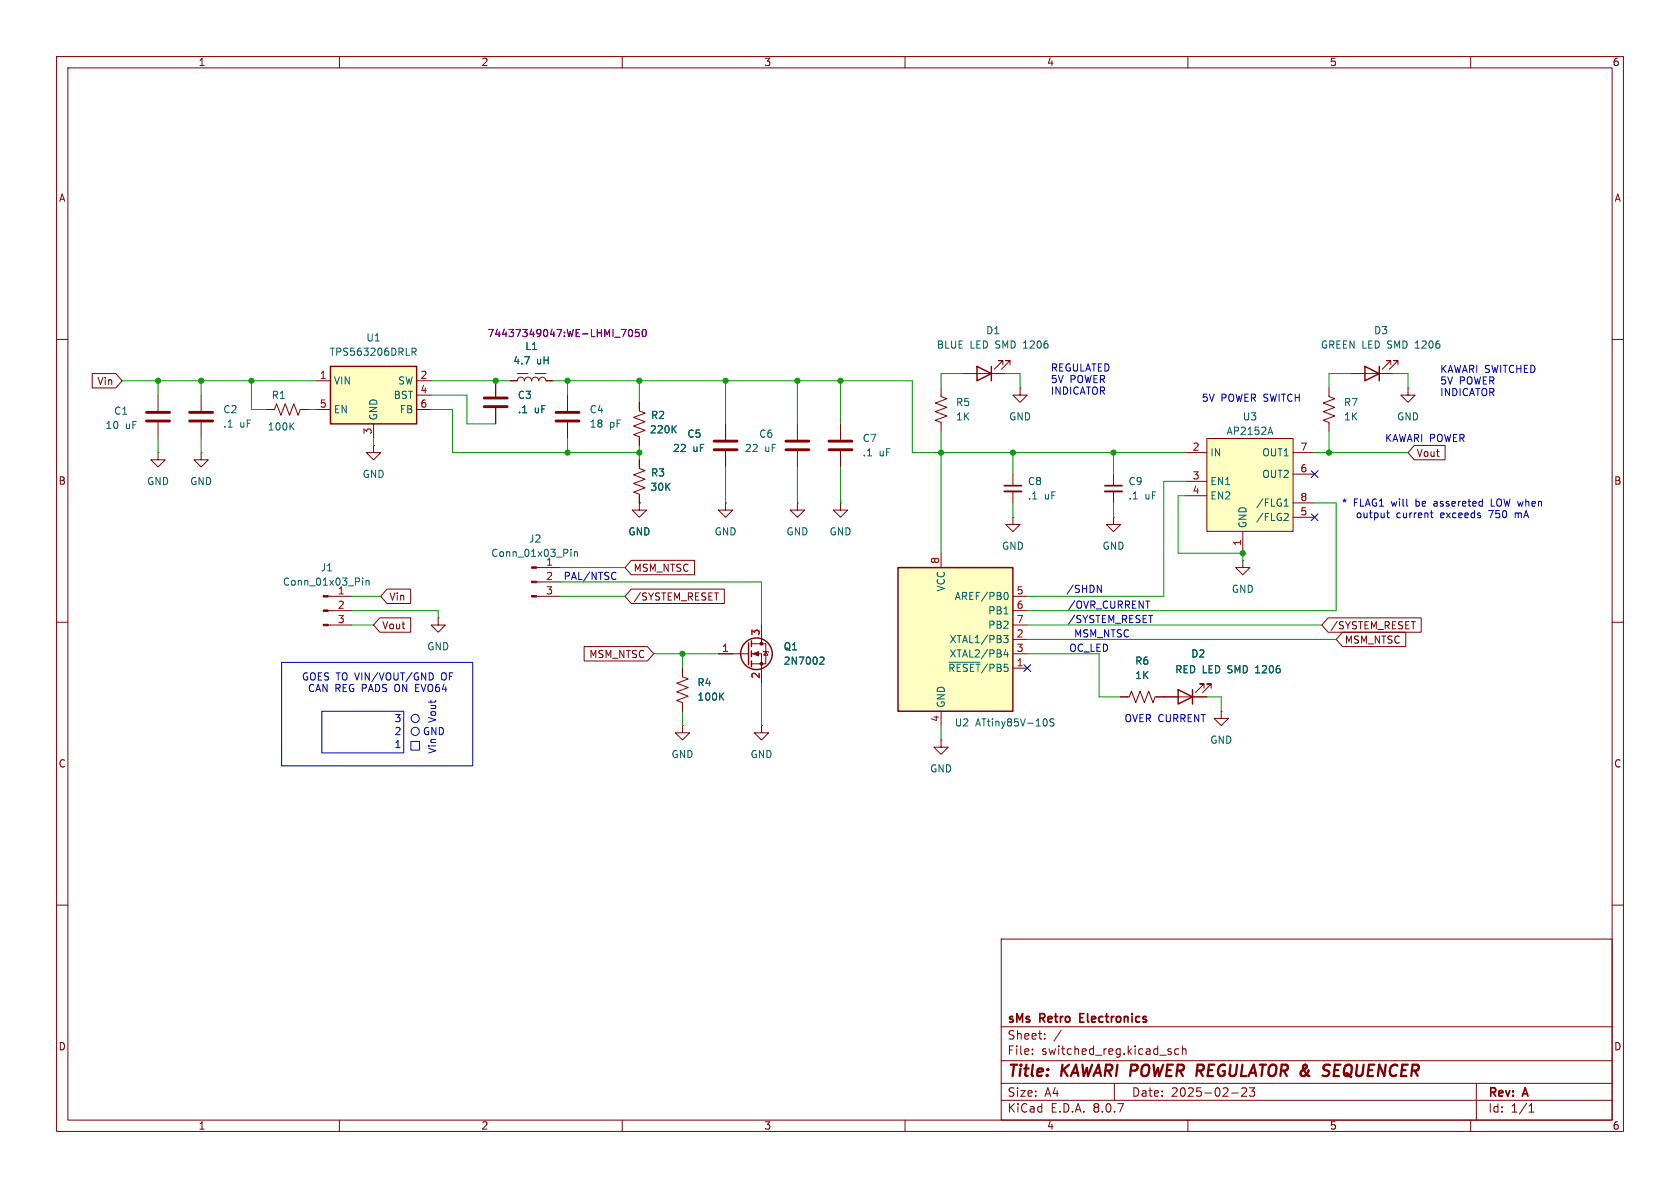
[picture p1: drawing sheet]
<svg xmlns="http://www.w3.org/2000/svg" width="297mm" height="210mm" viewBox="0 0 297 210" stroke-linecap="round" stroke-linejoin="round" font-family="sans-serif">
<g fill="none" stroke="#840000" stroke-width=".18">
<path d="M10 10h277v190h-277zM12 12h273v186h-273zM60 10v2M110 10v2M160 10v2M210 10v2M260 10v2M10 60h2M27.9 69.9v2.7M27.9 74.7v2.8M66 78.7v1.3h1.3l-1.3 1.3-1.2-1.3h1.2M66 78.7h.1"/>
<path d="M248.9 68.6v1.3h1.3l-1.3 1.2-1.3-1.2h1.3M248.9 68.6h.1M285 60h2M27.9 80v1.3h1.3l-1.3 1.3-1.2-1.3h1.2M27.9 80h.1M179.1 91.4v1.3h1.2l-1.2 1.3-1.3-1.3h1.3M179.1 91.4h.1M179.1 83.8v2.1M179.1 86.9v2M10 110h2M285 110h2M10 160h2"/>
<path d="M177 166h108v32h-108zM285 160h2M60 198v2M110 198v2M160 198v2M177 194.5h108M177 191.5h108M177 187.5h108M177 181.5h108M182.5 186.3v.1M182.5 185.5v.1M184.7 183.6v.1"/>
<path d="M184.7 182.8v.1M187.6 182.1l-1.3 2M197 191.5v3M206.7 185.9l.3 .1 .1 .2-.2 .2h-.3M206.7 185.4l.3 .1M208.4 185.5l-.4-.1-.3 .3v.4l.1 .2h.6M209 185.5l.2-.1 .4 .1 .1 .9M209 184.9v1.5M210 198v2M217.7 193.2h1.2M219.5 192.4l.6-.1 .2 .1 .1 .3-.9 1.1h.9M220.9 192.3h.9l-.5 .6 .4 .1v.7l-.2 .1h-.4l-.2-.1"/>
<path d="M260 198v2M261 191.5v6.5M270.3 196.6h.9M270.3 195.5l.4-.4v1.5"/>
</g>
<path d="M235.9 189.2h.7M237 188.2h-1l-.2 2h.9" fill="none" stroke="#840000" stroke-width=".4"/>
<path d="M177.5 85.9h3.1M190.9 179.9h.5M191.6 179.2h-.7v1.5h.7" fill="none" stroke="#840000" stroke-width=".3"/>
<path d="M25.9 74.4h4.1M25.9 72.9h4.1" fill="none" stroke="#840000" stroke-width=".51"/>
<path d="M177.5 86.9h3.1" fill="none" stroke="#840000" stroke-width=".33"/>
<path d="M158.7 100.3h20.4v25.4h-20.4z" fill="#ffffc2"/>
<g fill="none" stroke="#840000" stroke-width=".25">
<path d="M172.7 64.8l2.6 1.2-2.6 1.3zM175.3 64.8v2.5M132.3 113.7v3.8M132.8 113.3v1M132.8 115.1v1M132.8 116.8v1.1M158.7 100.3h20.4v25.4h-20.4z"/>
<circle cx="133.7" cy="115.6" r="2.79"/>
</g>
<g fill="none" stroke="#840000" stroke-width=".18">
<path d="M47 72.4h1.5l.4-1 .8 2 .7-2 .8 2 .7-2 .8 2 .4-1h1.5M148.6 74.9v2.8M148.6 79.8v2.8M170.2 66h7.6M177.3 64.5v-.7h-.8h.8l-1.5 1.5M178.6 64.5v-.7h-.8h.8l-1.6 1.5M180.3 68.6v1.3h1.3l-1.3 1.2-1.2-1.2h1.2M180.3 68.6h.1M141 88.9v1.3h1.2l-1.2 1.2-1.3-1.2h1.3M141 88.9h.1M166.4 97.8v2.5M196.8 91.4v1.3h1.3l-1.3 1.3-1.2-1.3h1.2"/>
<path d="M196.8 91.4h.1M196.8 83.8v2.1M196.8 86.9v2M127 115.6h5.3M132.8 115.6h1.8v5.1M132.8 113.8h2.6v3.5h-2.6M134.6 110.5v3.3M134.9 115.1l.1 .1h.8l.1 .1M135.4 115.2l.4 .6h-.8zM179.1 118.1h2.5M179.1 113h2.5M179.1 115.6h2.5"/>
<path d="M179.1 105.4h2.5M179.1 108h2.5M179.1 110.5h2.5M166.4 125.7v2.6"/>
</g>
<path d="M51.4 75.3l.6 .7M52 74.7l-.7 .8M145.1 116.1l.5 .1 .1 .3-.8 .9h.8M167.8 117.1h5.5M177.4 112.3h.8l-.4 .5 .4 .1v.6l-.2 .1-.5-.1M177.7 104.8l.1-.1a.68 .68 0 0 1 .4 .7 .68 .68 0 0 1-.4 .6l-.1-.1M177.8 114.8l-.3 .9h.8M178.1 115.3v.8M184.6 127.1h.1a.68 .68 0 0 1 .4 .6 .68 .68 0 0 1-.4 .6h-.1M186.3 127.1h-.4l-.2 .1v.4l.5 .2 .1 .3-.2 .2h-.5" fill="none" stroke="#006464" stroke-width=".18"/>
<g fill="#840000" stroke="#840000" stroke-width=".18">
<path d="M133.1 115.6l1-.4v.8z"/>
<circle cx="134.6" cy="117.3" r=".25"/>
<circle cx="134.6" cy="113.8" r=".25"/>
</g>
<path d="M195.3 86.9h3.1" fill="none" stroke="#840000" stroke-width=".33"/>
<path d="M195.3 85.9h3.1" fill="none" stroke="#840000" stroke-width=".3"/>
<path d="M146.6 79.5h4M146.6 78h4" fill="none" stroke="#840000" stroke-width=".51"/>
<path d="M58.4 64.8h15.3v10.1h-15.3z" fill="#ffffc2"/>
<path d="M58.4 64.8h15.3v10.1h-15.3zM241.3 64.8l2.5 1.2-2.5 1.3zM243.8 64.8v2.5M208.3 121.9l2.5 1.3-2.5 1.3zM210.8 121.9v2.6" fill="none" stroke="#840000" stroke-width=".25"/>
<g fill="none" stroke="#840000" stroke-width=".18">
<path d="M55.9 67.3h2.5M55.9 72.4h2.5M66 74.9v2.6M73.7 67.3h2.5M73.7 69.9h2.5M73.7 72.4h2.5M141 74.9v2.8M141 79.8v2.8M166.4 68.6v1.5l1 .4-2 .7 2 .8-2 .8 2 .7-2 .8 1 .4v1.5M238.8 66h7.6M245.9 64.5v-.7h-.8h.8l-1.6 1.5M247.1 64.5v-.7h-.7h.7l-1.5 1.5"/>
<path d="M148.6 88.9v1.3h1.3l-1.3 1.2-1.3-1.2h1.3M148.6 88.9h.1M219.7 99.1v1.2h1.3l-1.3 1.3-1.3-1.3h1.3M219.7 99.1h.1M58 110.5h4.2M58 108h4.2M58 105.4h4.2M77.5 109.2v1.3h1.2l-1.2 1.3-1.3-1.3h1.3M77.5 109.2h.1M198.1 123.2h1.5l.4-1 .8 2 .7-2 .8 2 .8-2 .7 2 .4-1h9.2M212.9 121.7v-.8h-.8h.8l-1.6 1.5M214.1 121.7v-.8h-.7h.7l-1.5 1.5"/>
</g>
<path d="M72.8 61.5h.5l.3 .3-.2 .3-.6 .1M73.1 62.2l.5 .6M64.1 102.2v.1M64.1 102.6v.8M64.7 102.6v.8M64.7 102.7l.2-.1 .3 .1 .1 .7" fill="none" stroke="#006464" stroke-width=".18"/>
<path d="M138.9 79.5h4.1M138.9 78h4.1" fill="none" stroke="#840000" stroke-width=".51"/>
<g fill="#840000" stroke="#840000" stroke-width=".18">
<path d="M57.1 110.4h.9v.2h-.9z"/>
<path d="M57.1 107.8h.9v.3h-.9z"/>
<path d="M57.1 105.3h.9v.2h-.9z"/>
</g>
<path d="M213.4 77.5h15.2v16.4h-15.2z" fill="#ffffc2"/>
<g fill="none" stroke="#840000" stroke-width=".18">
<path d="M16.3 66h4.2l1.1 1.3-1.1 1.3h-4.2zM35.6 69.9v2.7M35.6 74.7v2.8M87.6 67.3v2.8M87.6 72.1v2.8M90.2 67.3h1.2a.64 .64 0 0 1 .7-.6 .64 .64 0 0 1 .6 .6 .64 .64 0 0 1 .6-.6 .64 .64 0 0 1 .7 .6 .64 .64 0 0 1 .6-.6 .64 .64 0 0 1 .6 .6 .64 .64 0 0 1 .7-.6 .64 .64 0 0 1 .6 .6h1.3M91.4 66h1.9M94.6 66h1.9M100.3 69.9v2.7M100.3 74.7v2.8M113 71.1v1.5l1 .4-2 .8 2 .7-2 .8 2 .8-2 .7 1 .4v1.5M128.3 74.9v2.8"/>
<path d="M128.3 79.8v2.8M213.4 77.5h15.2v16.4h-15.2zM234.9 68.6v1.5l1.1 .4-2.1 .7 2.1 .8-2.1 .8 2.1 .7-2.1 .8 1 .4v1.5M250 78.7h5.5v2.6h-5.5l-1.1-1.3zM35.6 80v1.3h1.2l-1.2 1.3-1.3-1.3h1.3M35.6 80h.1M111.6 99.1h11.2v2.5h-11.2l-1.1-1.3zM113 88.9v1.3h1.3l-1.3 1.2-1.2-1.2h1.2M113 88.9h.1M113 81.3v1.5l1 .4-2 .7 2 .8-2 .8 2 .7-2 .8 1 .4v1.5M128.3 88.9v1.3h1.2l-1.2 1.2-1.3-1.2h1.3M128.3 88.9h.1"/>
<path d="M209.5 80h3.9M209.5 85.1h3.9M209.5 87.6h3.9M219.7 94v3.8M228.6 80h3.8M228.6 91.4h3.8M228.6 83.8h3.8M228.6 88.9h3.8M67.2 109.2h5.4v2.6h-5.4l-1.2-1.3zM68.4 104.1h4.2v2.6h-4.2l-1.1-1.3zM94.8 105.4h4.3M94.8 102.9h4.3"/>
<path d="M94.8 100.3h4.3M103.3 114.3h11.2l1.1 1.3-1.1 1.2h-11.2zM111.6 104.1h16.5v2.6h-16.5l-1.1-1.3zM120.6 118.1v1.5l1.1 .4-2.1 .8 2.1 .7-2.1 .8 2.1 .8-2.1 .7 1 .4v1.5M127 115.6h2.5M134.6 110.5v2.5M134.6 118.1v2.6M234.8 109.2h16.4v2.6h-16.4l-1.1-1.3zM237.3 111.8h11.2v2.5h-11.2l-1.1-1.3zM120.6 128.3v1.2h1.3l-1.3 1.3-1.2-1.3h1.2M120.6 128.3h.1M134.6 128.3v1.2h1.3l-1.3 1.3-1.3-1.3h1.3"/>
<path d="M134.6 128.3h.1M166.4 130.8v1.3h1.2l-1.2 1.3-1.3-1.3h1.3M166.4 130.8h.1M198.1 123.2h1.3M204.5 123.2h3.8M210.8 123.2h2.6M215.9 125.7v1.3h1.3l-1.3 1.3-1.3-1.3h1.3M215.9 125.7h.1"/>
</g>
<g fill="none" stroke="#006464" stroke-width=".18">
<path d="M119 75.8l.6 .7M119.6 75.3l-.8 .7M224.3 76.4h.6M224.6 75.5l.4 1.3M100.9 97.1v.1M100.9 97.5v.9M101.5 97.5v.9M101.5 97.6l.2-.1 .3 .1 .1 .8M227 89.5h.7M227.1 88.5l.3-.3v1.3M227.2 90.7l.4 .1 .1 .3-.7 .9h.7M145.1 116.1l.5 .1 .1 .3-.8 .9h.8"/>
<path d="M127.4 123l.6 .8M128 122.5l-.8 .7"/>
</g>
<path d="M33.5 74.4h4.1M33.5 72.9h4.1M85.6 71.9h4.1M85.6 70.4h4.1M98.3 74.4h4.1M98.3 72.9h4.1M126.2 79.5h4.1M126.2 78h4.1" fill="none" stroke="#840000" stroke-width=".51"/>
<path d="M109.8 58.2h.9l-.6 1.3M111.2 58.4l.2-.2a.68 .68 0 0 1 .4 .7 .68 .68 0 0 1-.4 .6l-.2-.1-.1-.4zM113 58.2h-.6l-.1 .6 .2-.1 .4 .1 .1 .2v.4l-.2 .1-.5-.1M113.6 58.4l.2-.2a.68 .68 0 0 1 .5 .7 .68 .68 0 0 1-.5 .6l-.2-.1-.1-.4z" fill="none" stroke="#840084" stroke-width=".18"/>
<g fill="#840000" stroke="#840000" stroke-width=".18">
<path d="M94 105.3h.8v.2h-.8z"/>
<path d="M94 102.7h.8v.3h-.8z"/>
<path d="M94 100.2h.8v.3h-.8z"/>
</g>
<g fill="none" stroke="#0000c2" stroke-width=".18">
<path d="M245.1 90.7h.5M245.3 90.3v1l.3 .2M252.9 90.7h.5M253.1 90.3v1l.3 .2M263.6 88.2v1.3h.6M49.8 117.1h33.8v18.3h-33.8zM76.2 118.9a.68 .68 0 0 1 .4 .7 .68 .68 0 0 1-.4 .6M108.7 101.2l.2 .1M108.9 102.3l-.2 .1M194 103.5l.7 1.2v-1.2M202.5 106.2h.8M56.9 125.7h14.5v7.4h-14.5z"/>
<path d="M72.6 131.1h1.6v1.5h-1.6z"/>
<circle cx="73.4" cy="129.3" r=".72"/>
<circle cx="73.4" cy="127" r=".72"/>
</g>
<g fill="none" stroke="#009600" stroke-width=".18">
<path d="M21.6 67.3h34.3M27.9 67.3v2.6M27.9 77.5v2.5M35.6 67.3v2.6M35.6 77.5v2.5M44.4 67.3v5.1h2.6M54.6 72.4h1.3M66 77.5v1.2M76.2 72.4h3.8v7.6h33M76.2 67.3h14M76.2 69.9h6.3v5h5.1M97.8 67.3h63.5v12.7h48.2"/>
<path d="M100.3 67.3v2.6M100.3 77.5v2.5M113 67.3v3.8M113 78.7v2.6M128.3 67.3v7.6M141 67.3v7.6M148.6 67.3v7.6M166.4 76.2v21.6M170.2 66h-3.8v2.6M177.8 66h2.5v2.6M234.9 76.2v3.8M238.8 66h-3.9v2.6"/>
<path d="M246.4 66h2.5v2.6M128.3 82.6v6.3M141 82.6v6.3M148.6 82.6v6.3M179.1 80v3.8M179.1 88.9v2.5M196.8 80v3.8M196.8 88.9v2.5M209.5 87.6h-1.2v10.2h11.4v1.3M209.5 85.1h-3.8v20.3h-24.1M232.4 80h16.5M232.4 88.9h3.8v19.1h-54.6"/>
<path d="M62.2 105.4h5.1M62.2 108h15.3v1.2M62.2 110.5h3.8M99.1 102.9h35.5v7.6M99.1 105.4h11.4M99.1 100.3h11.4M115.6 115.6h11.4M120.6 115.6v2.5M181.6 115.6h12.7v7.6h3.8M181.6 113h54.6M181.6 110.5h52.1M120.6 125.7v2.6"/>
<path d="M134.6 120.7v7.6M166.4 128.3v2.5M213.4 123.2h2.5v2.5"/>
</g>
<path d="M231.8 90.8l1.2 1.2M231.8 83.2l1.2 1.2M233 90.8l-1.2 1.2M233 83.2l-1.2 1.2M181 117.5l1.2 1.2M182.2 117.5l-1.2 1.2" fill="none" stroke="#000084" stroke-width=".18"/>
<g fill="#009600" stroke="#009600" stroke-width=".18">
<circle cx="27.9" cy="67.3" r=".46"/>
<circle cx="44.4" cy="67.3" r=".46"/>
<circle cx="35.6" cy="67.3" r=".46"/>
<circle cx="87.6" cy="67.3" r=".46"/>
<circle cx="141" cy="67.3" r=".46"/>
<circle cx="166.4" cy="80" r=".46"/>
<circle cx="179.1" cy="80" r=".46"/>
<circle cx="148.6" cy="67.3" r=".46"/>
<circle cx="196.8" cy="80" r=".46"/>
<circle cx="219.7" cy="97.8" r=".46"/>
<circle cx="128.3" cy="67.3" r=".46"/>
<circle cx="113" cy="67.3" r=".46"/>
<circle cx="120.6" cy="115.6" r=".46"/>
<circle cx="113" cy="80" r=".46"/>
<circle cx="100.3" cy="80" r=".46"/>
<circle cx="100.3" cy="67.3" r=".46"/>
<circle cx="234.9" cy="80" r=".46"/>
</g>
<g font-size="2.8" fill="#840000">
<text x="178" y="190.9">Title:</text>
<text x="187.7" y="190.9">KAWARI POWER REGULATOR &amp;</text>
<text x="237.1" y="190.9">SEQUENCER</text>
</g>
<g font-size="2.1" fill="#840000">
<text x="178" y="184">Sheet:</text>
<text x="178" y="181.2">sMs</text>
<text x="183.9" y="181.2">Retro</text>
<text x="191.6" y="181.2">Electronics</text>
<text x="178" y="186.7">File:</text>
<text x="184.1" y="186.7">switched_reg.kicad_sch</text>
<text x="178" y="196.9">KiCad</text>
<text x="178" y="194.1">Size:</text>
<text x="184.7" y="194.1">A4</text>
<text x="185.7" y="196.9">E.D.A.</text>
<text x="193.3" y="196.9">8.0.7</text>
<text x="200" y="194.1">Date:</text>
<text x="207" y="194.1">2025-02-23</text>
<text x="263" y="194.3">Rev:</text>
<text x="263" y="196.9">Id:</text>
<text x="267.1" y="196.9">1/1</text>
<text x="269.4" y="194.3">A</text>
</g>
<g font-size="1.8" fill="#840000">
<text x="35" y="11.9">1</text>
<text x="85" y="11.9">2</text>
<text x="135" y="11.9">3</text>
<text x="185" y="11.9">4</text>
<text x="235" y="11.9">5</text>
<text x="285" y="11.9">6</text>
<text x="10.3" y="35.9">A</text>
<text x="285.3" y="35.9">A</text>
<text x="17.1" y="68.3">Vin</text>
<text x="250.3" y="81">Vout</text>
<text x="10.3" y="85.9">B</text>
<text x="285.3" y="85.9">B</text>
<text x="111.9" y="101.3">MSM_NTSC</text>
<text x="68.7" y="106.4">Vin</text>
<text x="111.9" y="106.4">/SYSTEM_RESET</text>
<text x="67.5" y="111.4">Vout</text>
<text x="235.1" y="111.4">/SYSTEM_RESET</text>
<text x="237.6" y="114">MSM_NTSC</text>
<text x="104.1" y="116.5">MSM_NTSC</text>
<text x="10.3" y="135.9">C</text>
<text x="285.3" y="135.9">C</text>
<text x="10.3" y="185.9">D</text>
<text x="285.3" y="185.9">D</text>
<text x="35" y="199.9">1</text>
<text x="85" y="199.9">2</text>
<text x="135" y="199.9">3</text>
<text x="185" y="199.9">4</text>
<text x="235" y="199.9">5</text>
<text x="285" y="199.9">6</text>
</g>
<text font-size="1.8" fill="#840084" x="86.1" y="59.8">74437349047:WE-LHMI_7050</text>
<g font-size="1.8" fill="#006464">
<text x="174.2" y="59.3">D1</text>
<text x="242.8" y="59.3">D3</text>
<text x="58.2" y="63.1">TPS563206DRLR</text>
<text x="64.7" y="60.6">U1</text>
<text x="90.6" y="64.6">4.7</text>
<text x="92.8" y="62.1">L1</text>
<text x="94.8" y="64.6">uH</text>
<text x="165.5" y="61.8">BLUE</text>
<text x="171.5" y="61.8">LED SMD 1206</text>
<text x="233.4" y="61.8">GREEN LED SMD 1206</text>
<text x="47.9" y="70.7">R1</text>
<text x="58.9" y="68.2">VIN</text>
<text x="69.5" y="70.7">BST</text>
<text x="70.3" y="68.2">SW</text>
<text x="91.4" y="70.7">C3</text>
<text x="168.9" y="72">R5</text>
<text x="237.5" y="72">R7</text>
<text x="18.6" y="76">10</text>
<text x="20.1" y="73.5">C1</text>
<text x="22.1" y="76">uF</text>
<text x="39.4" y="73.3">C2</text>
<text x="39.4" y="75.8">.1</text>
<text x="42.4" y="75.8">uF</text>
<text x="47.2" y="76.3">100K</text>
<text x="58.9" y="73.3">EN</text>
<text x="66.9" y="74.4" transform="rotate(-90 66.9 74.4)">GND</text>
<text x="70.6" y="73.3">FB</text>
<text x="91.4" y="73.3">.1</text>
<text x="94.4" y="73.3">uF</text>
<text x="104.1" y="73.3">C4</text>
<text x="104.1" y="75.8">18</text>
<text x="107.7" y="75.8">pF</text>
<text x="114.8" y="76.8">220K</text>
<text x="115" y="74.3">R2</text>
<text x="121.4" y="77.6">C5</text>
<text x="134.1" y="77.6">C6</text>
<text x="168.9" y="74.5">1K</text>
<text x="178.3" y="74.5">GND</text>
<text x="216.7" y="77.1">AP2152A</text>
<text x="219.6" y="74.5">U3</text>
<text x="237.5" y="74.5">1K</text>
<text x="246.9" y="74.5">GND</text>
<text x="118.9" y="80.1">22</text>
<text x="122.5" y="80.1">uF</text>
<text x="131.6" y="80.1">22</text>
<text x="135.2" y="80.1">uF</text>
<text x="152.4" y="78.3">C7</text>
<text x="152.4" y="80.9">.1</text>
<text x="155.4" y="80.9">uF</text>
<text x="213.9" y="80.9">IN</text>
<text x="223.1" y="80.9">OUT1</text>
<text x="25.9" y="86">GND</text>
<text x="33.5" y="86">GND</text>
<text x="64" y="84.7">GND</text>
<text x="114.9" y="87">30K</text>
<text x="115" y="84.4">R3</text>
<text x="181.6" y="86">C8</text>
<text x="181.6" y="88.5">.1</text>
<text x="184.6" y="88.5">uF</text>
<text x="199.4" y="86">C9</text>
<text x="199.4" y="88.5">.1</text>
<text x="202.4" y="88.5">uF</text>
<text x="213.9" y="86">EN1</text>
<text x="213.9" y="88.5">EN2</text>
<text x="222" y="89.8">/FLG1</text>
<text x="223.1" y="84.7">OUT2</text>
<text x="111" y="94.8">GND</text>
<text x="126.2" y="94.8">GND</text>
<text x="138.9" y="94.8">GND</text>
<text x="146.6" y="94.8">GND</text>
<text x="220.6" y="93.5" transform="rotate(-90 220.6 93.5)">GND</text>
<text x="222" y="92.3">/FLG2</text>
<text x="56.6" y="101.2">J1</text>
<text x="86.7" y="98.7">Conn_01x03_Pin</text>
<text x="93.4" y="96.1">J2</text>
<text x="96.4" y="100.1">1</text>
<text x="177" y="97.4">GND</text>
<text x="194.8" y="97.4">GND</text>
<text x="49.9" y="103.7">Conn_01x03_Pin</text>
<text x="59.6" y="105.2">1</text>
<text x="167.2" y="104.7" transform="rotate(-90 167.2 104.7)">VCC</text>
<text x="168.7" y="106.3">AREF/PB0</text>
<text x="217.7" y="105">GND</text>
<text x="167.8" y="113.9">XTAL1/PB3</text>
<text x="174.6" y="108.8">PB1</text>
<text x="174.6" y="111.4">PB2</text>
<text x="75.4" y="115.2">GND</text>
<text x="138.4" y="115.2">Q1</text>
<text x="138.4" y="117.7">2N7002</text>
<text x="167.5" y="119">~{RESET}/PB5</text>
<text x="167.8" y="116.4">XTAL2/PB4</text>
<text x="200.6" y="117.7">R6</text>
<text x="207.7" y="119.2">RED LED SMD 1206</text>
<text x="210.5" y="116.4">D2</text>
<text x="123.2" y="121.5">R4</text>
<text x="123.2" y="124.1">100K</text>
<text x="167.2" y="125.2" transform="rotate(-90 167.2 125.2)">GND</text>
<text x="200.6" y="120.2">1K</text>
<text x="168.7" y="128.6">U2</text>
<text x="172.3" y="128.6">ATtiny85V-10S</text>
<text x="213.9" y="131.7">GND</text>
<text x="118.6" y="134.2">GND</text>
<text x="132.6" y="134.2">GND</text>
<text x="164.3" y="136.8">GND</text>
</g>
<g font-size="1.8" fill="#0000c2">
<text x="185.7" y="65.9">REGULATED</text>
<text x="185.7" y="67.9">5V</text>
<text x="185.7" y="70">INDICATOR</text>
<text x="189.1" y="67.9">POWER</text>
<text x="212.4" y="71.2">5V</text>
<text x="215.8" y="71.2">POWER SWITCH</text>
<text x="254.5" y="66.1">KAWARI SWITCHED</text>
<text x="254.5" y="68.2">5V</text>
<text x="254.5" y="70.2">INDICATOR</text>
<text x="258" y="68.2">POWER</text>
<text x="244.8" y="78.3">KAWARI POWER</text>
<text x="237.1" y="89.8">*</text>
<text x="239.2" y="89.8">FLAG1</text>
<text x="246.1" y="89.8">will</text>
<text x="250.5" y="89.8">be</text>
<text x="253.9" y="89.8">assereted</text>
<text x="264.2" y="89.8">LOW when</text>
<text x="239.6" y="91.8">output</text>
<text x="246.8" y="91.8">current</text>
<text x="254.7" y="91.8">exceeds</text>
<text x="263.5" y="91.8">750</text>
<text x="268.3" y="91.8">mA</text>
<text x="99.5" y="102.7">PAL/NTSC</text>
<text x="188.4" y="105">/SHDN</text>
<text x="188.7" y="107.8">/OVR_CURRENT</text>
<text x="188.7" y="110.3">/SYSTEM_RESET</text>
<text x="189.8" y="112.9">MSM_NTSC</text>
<text x="188.9" y="115.4">OC_LED</text>
<text x="53.3" y="120.5">GOES TO VIN/VOUT/GND</text>
<text x="54.3" y="122.5">CAN REG PADS ON EVO64</text>
<text x="78.3" y="120.5">OF</text>
<text x="69.7" y="130.2">2</text>
<text x="69.7" y="127.9">3</text>
<text x="74.7" y="130.2">GND</text>
<text x="77.3" y="127.9" transform="rotate(-90 77.3 127.9)">Vout</text>
<text x="198.7" y="127.9">OVER CURRENT</text>
<text x="69.7" y="132.4">1</text>
<text x="77.3" y="133.4" transform="rotate(-90 77.3 133.4)">Vin</text>
</g>
<g font-size="1.8" fill="#a90000">
<text x="56.4" y="67.1">1</text>
<text x="74.2" y="67.1">2</text>
<text x="74.2" y="69.6">4</text>
<text x="56.4" y="72.1">5</text>
<text x="65.8" y="76.9" transform="rotate(-90 65.8 76.9)">3</text>
<text x="74.2" y="72.1">6</text>
<text x="210.7" y="79.8">2</text>
<text x="229.8" y="83.6">6</text>
<text x="229.8" y="79.8">7</text>
<text x="210.7" y="84.8">3</text>
<text x="210.7" y="87.4">4</text>
<text x="229.8" y="88.6">8</text>
<text x="229.8" y="91.2">5</text>
<text x="166.1" y="99.8" transform="rotate(-90 166.1 99.8)">8</text>
<text x="219.5" y="96.6" transform="rotate(-90 219.5 96.6)">1</text>
<text x="59.6" y="107.7">2</text>
<text x="96.4" y="102.6">2</text>
<text x="96.4" y="105.2">3</text>
<text x="179.6" y="105.2">5</text>
<text x="179.6" y="107.7">6</text>
<text x="59.6" y="110.2">3</text>
<text x="134.4" y="112.5" transform="rotate(-90 134.4 112.5)">3</text>
<text x="179.6" y="112.8">2</text>
<text x="179.6" y="110.2">7</text>
<text x="127.6" y="115.3">1</text>
<text x="179.6" y="117.9">1</text>
<text x="179.6" y="115.3">3</text>
<text x="134.4" y="120.1" transform="rotate(-90 134.4 120.1)">2</text>
<text x="166.1" y="127.7" transform="rotate(-90 166.1 127.7)">4</text>
</g>
</svg>
